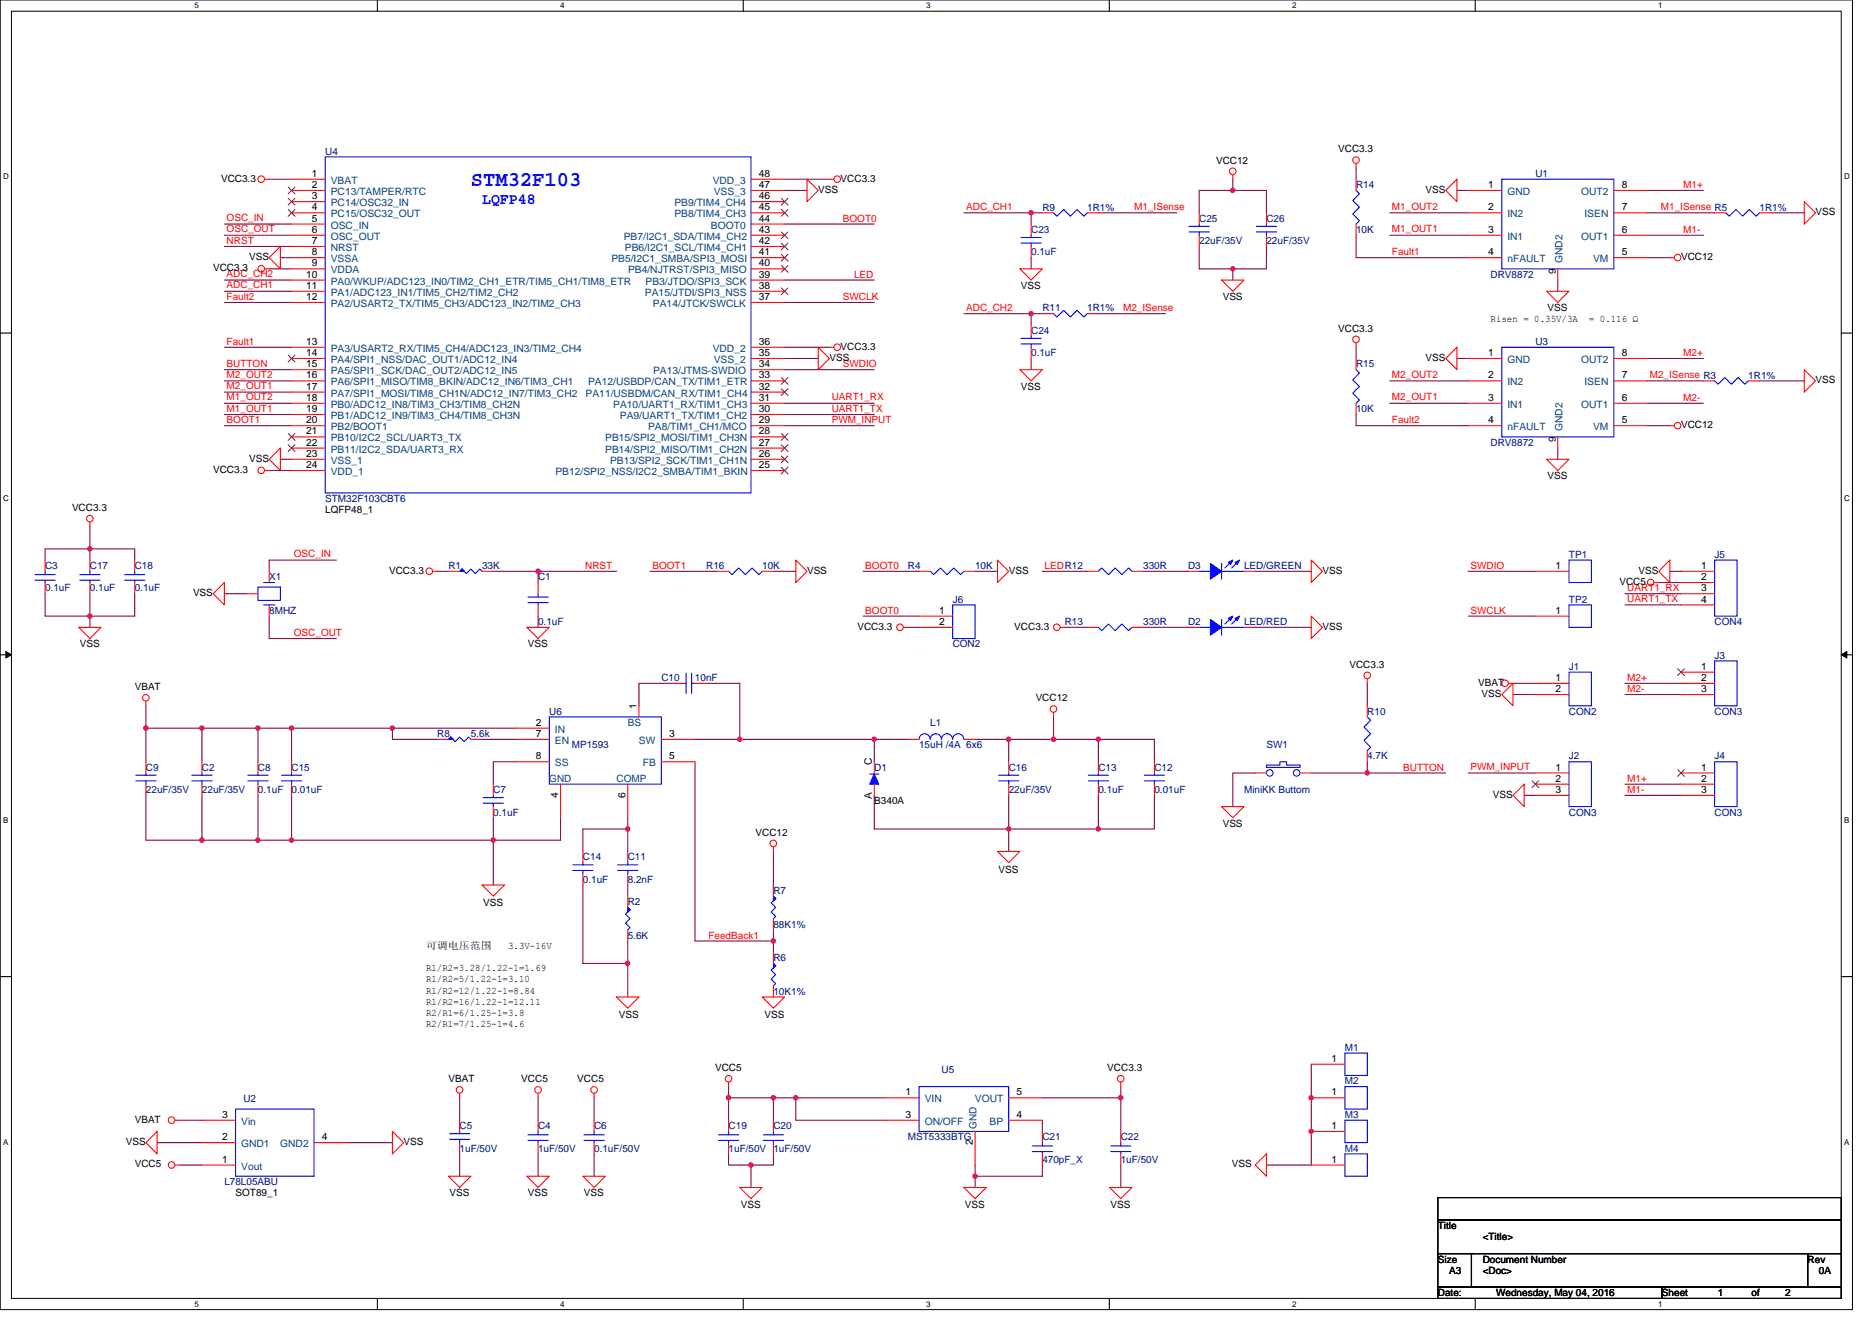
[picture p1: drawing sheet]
<svg xmlns="http://www.w3.org/2000/svg" width="297mm" height="210mm" viewBox="0 0 297 210" stroke-linecap="round" stroke-linejoin="round" font-family="sans-serif">
<path d="M0 0h293.9v207.9h-293.9zM1.8 1.8h290.4v204.3h-290.4z" fill="none" stroke="#000" stroke-width=".16"/>
<g fill="#fff">
<path d="M30.8 .2h.7v1.4h-.7z"/>
<path d="M30.8 206.3h.7v1.4h-.7z"/>
</g>
<path d="M59.9 0v1.8M59.9 206.1v1.8" fill="none" stroke="#000" stroke-width=".17"/>
<g fill="#fff">
<path d="M88.9 .2h.7v1.4h-.7z"/>
<path d="M88.9 206.3h.7v1.4h-.7z"/>
</g>
<path d="M117.9 0v1.8M117.9 206.1v1.8" fill="none" stroke="#000" stroke-width=".17"/>
<g fill="#fff">
<path d="M147 .2h.7v1.4h-.7z"/>
<path d="M147 206.3h.7v1.4h-.7z"/>
</g>
<path d="M176 0v1.8M176 206.1v1.8" fill="none" stroke="#000" stroke-width=".17"/>
<g fill="#fff">
<path d="M205 .2h.7v1.4h-.7z"/>
<path d="M205 206.3h.7v1.4h-.7z"/>
</g>
<path d="M234.1 0v1.8M234.1 206.1v1.8" fill="none" stroke="#000" stroke-width=".17"/>
<g fill="#fff">
<path d="M263.1 .2h.7v1.4h-.7z"/>
<path d="M263.1 206.3h.7v1.4h-.7z"/>
<path d="M.5 27.3h.9v1.4h-.9z"/>
<path d="M292.6 27.3h.9v1.4h-.9z"/>
<path d="M.5 78.4h.9v1.4h-.9z"/>
<path d="M292.6 78.4h.9v1.4h-.9z"/>
</g>
<path d="M0 52.9h1.8M292.2 52.9h1.7" fill="none" stroke="#000" stroke-width=".17"/>
<g fill="#fff">
<path d="M.5 129.5h.8v1.4h-.8z"/>
<path d="M292.6 129.5h.9v1.4h-.9z"/>
</g>
<path d="M0 103.9h1.8M292.2 103.9h1.7" fill="none" stroke="#000" stroke-width=".17"/>
<path d="M.9 103.4l.9 .5-.9 .5zM292.2 103.9l.8-.5v1z" fill="#000" stroke="#000" stroke-width=".16"/>
<g fill="#fff">
<path d="M.5 180.5h.8v1.4h-.8z"/>
<path d="M292.6 180.5h.9v1.4h-.9z"/>
</g>
<path d="M0 155h1.8M292.2 155h1.7M228.2 190.1h64v3.5h-64zM228.2 193.6h64v5.4h-64zM228.2 199h5.3v5.3h-5.3zM233.5 199h53.3v5.3h-53.3zM286.8 199h5.4v5.3h-5.4zM228.2 204.3h35.5v1.8h-35.5zM263.7 204.3h28.5v1.8h-28.5z" fill="none" stroke="#000" stroke-width=".17"/>
<g fill="none" stroke="#800040" stroke-width=".17">
<path d="M35.6 35.6h10.7M35.6 39.1h10.7M35.6 37.3h10.7M42.7 28.4h3.6M124.5 28.4h7.1M124.5 35.6h14.2M124.5 30.2h3.6M152.9 33.8h10.7M163.6 33.8v1.8M163.6 33.8h1.8M174.3 33.8h12.4M190.3 39.1v3.6h5.3"/>
<path d="M195.6 28.4v1.8M195.6 30.2h5.4v3.6M195.6 30.2h-5.3v3.6M201 39.1v3.6h-5.4M215.2 37.3v3.6h17.8M215.2 26.7v1.7M220.5 33.8h12.5M220.5 37.3h12.5M231.2 30.2h1.8M261.4 33.8h10.7M261.4 37.3h8.9M261.4 30.2h8.9"/>
<path d="M281 33.8h5.3M35.6 58.7h10.7M35.6 44.4h10.7M35.6 46.2h10.7M35.6 48h10.7M35.6 55.1h10.7M42.7 42.7h3.6M44.5 40.9h1.8M124.5 56.9h5.3M124.5 48h14.2M124.5 58.7h14.2M124.5 44.5h14.2"/>
<path d="M124.5 55.1h7.1M152.9 49.8h10.7M163.6 49.8v1.8M163.6 56.9v1.8M163.6 40.9v1.8M163.6 49.8h1.8M174.3 49.8h10.7M195.6 42.7v1.7M215.2 55.1v1.8M231.2 56.9h1.8M247.2 44.5v1.7M261.4 56.9h8.9"/>
<path d="M261.4 40.9h3.6M35.6 60.5h10.7M35.6 62.2h10.7M35.6 64h10.7M35.6 65.8h10.7M35.6 67.6h10.7M42.7 74.7h3.6M44.5 72.9h1.8M124.5 67.6h14.2M124.5 65.8h14.2M124.5 64h14.2M215.2 65.8v1.8h17.8"/>
<path d="M220.5 60.5h12.5M220.5 64h12.5M247.2 71.1v1.8M261.4 64h8.9M261.4 67.6h3.6M261.4 60.5h8.9M279.2 60.5h7.1M7.2 94.2v3.6h7.1M14.3 87.1h7.1v1.8M14.3 83.6v3.5M14.3 94.2v3.6M14.3 87.1h-7.1v1.8"/>
<path d="M14.3 97.8v1.8M14.3 87.1v1.8M21.4 94.2v3.6h-7.1M35.6 94.2h3.6M42.7 97.8v3.5h10.7M53.4 88.9h-10.7v1.8M69.4 90.7h1.8M78.3 90.7h7.1M85.4 90.7h12.4M85.4 90.7v1.8M85.4 97.8v1.8M103.2 90.7h10.6"/>
<path d="M122.7 90.7h3.6M136.9 97.8h8.9M136.9 90.7h8.9M144.1 99.6h1.7M154.7 90.7h3.6M165.4 90.7h7.1M168.9 99.6h3.6M181.4 90.7h7.1M181.4 99.6h7.1M199.2 90.7h8.9M199.2 99.6h8.9M233 90.7h10.6"/>
<path d="M233 97.8h10.6M257.8 94.2h8.9M257.8 96h8.9M263.2 92.5h3.5M265 90.7h1.7M23.2 115.6h8.8M23.2 115.6v5.3M23.2 112v3.6M32 115.6h8.9v5.3M32 115.6v5.3M40.9 115.6h5.4M46.3 115.6v5.3"/>
<path d="M46.3 115.6h16v1.7h7.1M62.3 115.6h19.5M76.5 117.3h5.3M106.7 108.5h-5.3v3.5M110.3 117.3h7.1M112.1 108.5h5.3v8.8M117.4 117.3h21.3M138.7 117.3v3.6M138.7 117.3h5.4M154.7 117.3h5.4M160.1 117.3v3.6M160.1 117.3h7.1"/>
<path d="M167.2 113.8v3.5M167.2 117.3h7.1M174.3 117.3v3.6M174.3 117.3h8.9v3.6M217 108.5v3.5M240.1 108.5h3.5M240.1 110.2h3.5M257.8 110.2h8.9M257.8 108.5h8.9M23.2 126.2v7.1h8.8M32 133.3h8.9M32 126.2v7.1"/>
<path d="M40.9 126.2v7.1h5.4M46.3 126.2v7.1M46.3 133.3h32M78.3 129.8v3.5M78.3 133.4v7.1M81.8 120.9h-3.5v3.6M88.9 129.8v3.5h-10.6M99.6 131.6h-7.1v3.5M99.6 129.8v1.8M99.6 131.6v3.5M110.3 120.9v28.5h12.4M122.7 135.1v5.4"/>
<path d="M138.7 126.2v5.4h21.4M160.1 131.6v3.5M160.1 126.2v5.4M160.1 131.6h14.2M174.3 126.2v5.4h8.9v-5.4M199.2 122.7h-3.6v5.3M208.1 122.7h8.9M217 122.7h12.4M217 120.9v1.8M233 122.7h10.6M241.8 126.2h1.8M257.8 126.2h8.9"/>
<path d="M257.8 124.5h8.9M92.5 140.5v12.4h7.1M99.6 140.5v1.7M99.6 152.9v5.3M99.6 149.4v3.5M122.7 147.6v1.8M122.7 149.4v1.7M28.5 177.8h3.5M72.9 174.2v3.6M85.4 174.2v3.6M94.3 174.2v3.6M115.6 174.2v3.6"/>
<path d="M115.6 172.5v1.7M115.6 174.2h7.1M122.7 174.2h3.6M122.7 174.2v3.6M126.3 174.2v3.6h14.2M126.3 174.2h14.2M165.4 174.2h12.4M165.4 177.8v1.8M177.8 172.5v1.7M177.8 174.2v5.4M208.1 168.9v16h-7.1M24.9 181.4h7.1"/>
<path d="M28.5 184.9h3.5M55.2 181.4h7.1M72.9 183.1v3.6M85.4 183.1v3.6M94.3 183.1v3.6M115.6 183.1v1.8h3.6v3.6M122.7 183.1v1.8h-3.5M154.7 184.9v1.8M154.7 186.7v1.8M165.4 184.9v1.8h-10.7M177.8 184.9v3.6"/>
</g>
<g fill="#f0f" stroke="#f0f" stroke-width=".17">
<circle cx="99.6" cy="152.9" r=".35"/>
<circle cx="167.2" cy="117.3" r=".35"/>
<circle cx="160" cy="117.3" r=".35"/>
<circle cx="99.6" cy="131.6" r=".35"/>
<circle cx="122.7" cy="149.3" r=".35"/>
<circle cx="40.9" cy="115.6" r=".35"/>
<circle cx="32" cy="115.6" r=".35"/>
<circle cx="46.3" cy="115.6" r=".35"/>
<circle cx="40.9" cy="133.3" r=".35"/>
<circle cx="32" cy="133.3" r=".35"/>
<circle cx="23.1" cy="115.6" r=".35"/>
<circle cx="138.7" cy="117.3" r=".35"/>
<circle cx="160" cy="131.6" r=".35"/>
<circle cx="174.3" cy="117.3" r=".35"/>
<circle cx="174.3" cy="131.6" r=".35"/>
<circle cx="117.4" cy="117.3" r=".35"/>
<circle cx="62.3" cy="115.6" r=".35"/>
<circle cx="78.3" cy="133.3" r=".35"/>
<circle cx="46.3" cy="133.3" r=".35"/>
<circle cx="85.4" cy="90.7" r=".35"/>
<circle cx="14.3" cy="87.1" r=".35"/>
<circle cx="14.3" cy="97.8" r=".35"/>
<circle cx="115.6" cy="174.2" r=".35"/>
<circle cx="122.7" cy="174.2" r=".35"/>
<circle cx="177.8" cy="174.2" r=".35"/>
<circle cx="126.3" cy="174.2" r=".35"/>
<circle cx="119.2" cy="184.9" r=".35"/>
<circle cx="154.7" cy="186.7" r=".35"/>
<circle cx="208.1" cy="179.6" r=".35"/>
<circle cx="208.1" cy="174.2" r=".35"/>
<circle cx="216.9" cy="122.7" r=".35"/>
<circle cx="195.6" cy="30.2" r=".35"/>
<circle cx="195.6" cy="42.7" r=".35"/>
<circle cx="163.6" cy="49.8" r=".35"/>
<circle cx="163.6" cy="33.8" r=".35"/>
</g>
<g fill="none" stroke="#f00" stroke-width=".17">
<path d="M42 28.4h.7M44.5 39.1v3.6l-1.8-1.8zM46.3 28.4h5.3M46.3 30.2h5.3M46.3 32h5.3M46.3 33.8h5.3M46.3 35.6h5.3M46.3 37.3h5.3M46.3 39.1h5.3M119.2 28.4h5.3M119.2 30.2h5.3M119.2 32h5.3"/>
<path d="M119.2 33.8h5.3M119.2 35.6h5.3M119.2 37.3h5.3M119.2 39.1h5.3M128.1 28.4l1.7 1.8-1.7 1.8zM131.6 28.4h.7M163.6 35.6v1.7M163.6 39.1v1.8M165.4 33.8h1.8M172.5 33.8h1.8M190.3 33.8v1.8M190.3 37.3v1.8"/>
<path d="M195.6 27.7v.7M201 33.8v1.8M201 37.3v1.8M215.2 26v.7M215.2 28.4v1.8M215.2 35.6v1.7M231.2 28.4v3.6l-1.8-1.8zM233 37.3h5.3M233 30.2h5.3M233 33.8h5.3M256.1 37.3h5.3M256.1 33.8h5.3"/>
<path d="M256.1 30.2h5.3M272.1 33.8h1.8M279.2 33.8h1.8M286.3 32l1.8 1.8-1.8 1.8zM42 42.7h.7M46.3 40.9h5.3M46.3 42.7h5.3M46.3 44.4h5.3M46.3 46.2h5.3M46.3 48h5.3M46.3 55.1h5.3M46.3 56.9h5.3"/>
<path d="M46.3 58.7h5.3M119.2 58.7h5.3M119.2 56.9h5.3M119.2 40.9h5.3M119.2 42.7h5.3M119.2 44.4h5.3M119.2 46.2h5.3M119.2 55.1h5.3M119.2 48h5.3M129.8 55.1l1.8 1.8-1.8 1.8zM131.6 55.1h.7M161.8 58.7h3.6l-1.8 1.8z"/>
<path d="M161.8 42.7h3.6l-1.8 1.7zM163.6 51.6v1.7M163.6 55.1v1.8M165.4 49.8h1.8M172.5 49.8h1.8M193.8 44.4h3.6l-1.8 1.8zM215.2 54.4v.7M215.2 56.9v1.8M231.2 55.1v3.6l-1.8-1.8zM233 56.9h5.3M233 40.9h5.3M245.4 46.2h3.6l-1.8 1.8z"/>
<path d="M247.2 42.7v1.7M256.1 56.9h5.3M256.1 40.9h5.3M265 40.9h.7M286.3 58.7l1.8 1.8-1.8 1.7zM42 74.7h.7M44.5 71.1v3.6l-1.8-1.8zM46.3 74.7h5.3M46.3 72.9h5.3M46.3 71.1h5.3M46.3 69.3h5.3M46.3 67.6h5.3"/>
<path d="M46.3 65.8h5.3M46.3 64h5.3M46.3 62.2h5.3M46.3 60.5h5.3M119.2 69.3h5.3M119.2 71.1h5.3M119.2 72.9h5.3M119.2 74.7h5.3M119.2 67.6h5.3M119.2 65.8h5.3M119.2 64h5.3M119.2 62.2h5.3"/>
<path d="M119.2 60.5h5.3M215.2 64v1.8M233 64h5.3M233 60.5h5.3M233 67.6h5.3M245.4 72.9h3.6l-1.8 1.8zM247.2 69.3v1.8M256.1 67.6h5.3M256.1 64h5.3M256.1 60.5h5.3M265 67.6h.7M270.3 60.5h1.8"/>
<path d="M277.4 60.5h1.8M7.2 92.5v1.7M7.2 88.9v1.8M12.5 99.6h3.5l-1.7 1.7zM14.3 82.8v.8M14.3 92.5v1.7M14.3 88.9v1.8M21.4 92.5v1.7M21.4 88.9v1.8M35.6 92.5v3.5l-1.8-1.8zM39.2 94.2h1.7M42.7 90.7v1.8"/>
<path d="M42.7 96v1.8M68.7 90.7h.7M71.2 90.7h1.7M76.5 90.7h1.8M83.6 99.6h3.6l-1.8 1.7zM85.4 96v1.8M85.4 92.5v1.7M113.8 90.7h1.8M120.9 90.7h1.8M126.3 88.9l1.8 1.8-1.8 1.8zM143.3 99.6h.8M145.8 97.8h5.4"/>
<path d="M145.8 99.6h5.4M145.8 90.7h1.8M152.9 90.7h1.8M158.3 88.9l1.8 1.8-1.8 1.8zM168.2 99.6h.7M172.5 90.7h1.8M172.5 99.6h1.8M179.6 90.7h1.8M179.6 99.6h1.8M188.5 99.6h1.8M188.5 90.7h1.8M197.4 99.6h1.8"/>
<path d="M197.4 90.7h1.8M208.1 88.9l1.7 1.8-1.7 1.8zM208.1 97.8l1.7 1.8-1.7 1.7zM243.6 97.8h5.4M243.6 90.7h5.4M262.5 92.5h.7M265 88.9v3.6l-1.8-1.8zM266.7 90.7h5.4M266.7 92.5h5.4M266.7 94.2h5.4M266.7 96h5.4M23.2 111.3v.7"/>
<path d="M69.4 117.3h1.8M74.7 117.3h1.8M81.8 115.6h5.4M81.8 117.3h5.4M101.4 112v1.8M104.9 117.3h5.4M106.7 108.5h1.8M110.3 108.5h1.8M144.1 117.3h1.7M152.9 117.3h1.8M167.2 113.1v.7M217 107.7v.8"/>
<path d="M217 112v1.8M217 119.1v1.8M239.3 108.5h.8M240.1 108.5v3.5l-1.8-1.8zM243.6 108.5h5.4M243.6 110.2h5.4M266.7 106.7h5.4M266.7 108.5h5.4M266.7 110.2h5.4M23.2 120.9v1.8M23.2 124.5v1.7M32 120.9v1.8"/>
<path d="M32 124.5v1.7M40.9 120.9v1.8M40.9 124.5v1.7M46.3 120.9v1.8M46.3 124.5v1.7M78.3 124.5v1.7M78.3 128v1.8M81.8 120.9h5.4M88.9 124.5v5.3M92.5 135.1v1.8M92.5 138.7v1.8M99.6 124.5v5.3"/>
<path d="M99.6 135.1v1.8M99.6 138.7v1.8M104.9 120.9h5.4M122.7 134.4v.7M138.7 124.5v1.7M138.7 120.9v1.8M158.3 135.1h3.5l-1.7 1.8zM160.1 120.9v1.8M160.1 124.5v1.7M174.3 120.9v1.8M174.3 124.5v1.7M183.2 120.9v1.8"/>
<path d="M183.2 124.5v1.7M193.8 128h3.6l-1.8 1.8zM199.2 122.7h1.8M206.3 122.7h1.8M241.8 124.5v3.5l-1.7-1.8zM243.6 122.7h5.4M243.6 124.5h5.4M243.6 126.2h5.4M266.7 122.7h5.4M266.7 124.5h5.4M266.7 126.2h5.4M76.5 140.5h3.5l-1.7 1.7z"/>
<path d="M97.8 158.2h3.6l-1.8 1.8zM99.6 142.2v1.8M99.6 147.6v1.8M120.9 158.2h3.6l-1.8 1.8zM122.7 151.1v1.8M122.7 156.5v1.7M122.7 140.5v1.7M122.7 145.8v1.8M24.9 179.6v3.5l-1.7-1.7zM27.8 177.8h.7M32 177.8h5.4M62.3 179.6l1.7 1.8-1.7 1.7z"/>
<path d="M72.9 173.5v.7M72.9 177.8v1.8M85.4 173.5v.7M85.4 177.8v1.8M94.3 173.5v.7M94.3 177.8v1.8M115.6 171.7v.8M115.6 177.8v1.8M122.7 177.8v1.8M140.5 174.2h5.3M140.5 177.8h5.3M154.7 179.6v5.3"/>
<path d="M160.1 174.2h5.3M160.1 177.8h5.3M165.4 179.6v1.8M177.8 171.7v.8M177.8 179.6v1.8M208.1 174.2h5.3M208.1 168.9h5.3M208.1 179.6h5.3M27.8 184.9h.7M32 181.4h5.4M32 184.9h5.4M49.8 181.4h5.4"/>
<path d="M71.2 186.7h3.5l-1.8 1.8zM72.9 181.4v1.7M83.6 186.7h3.6l-1.8 1.8zM85.4 181.4v1.7M92.5 186.7h3.6l-1.8 1.8zM94.3 181.4v1.7M115.6 181.4v1.7M117.4 188.5h3.5l-1.7 1.7zM122.7 181.4v1.7M152.9 188.5h3.6l-1.8 1.7zM165.4 183.1v1.8M176.1 188.5h3.5l-1.8 1.7z"/>
<path d="M177.8 183.1v1.8M201 183.1v3.6l-1.8-1.8zM208.1 184.9h5.3"/>
<circle cx="41.4" cy="28.4" r=".52"/>
<circle cx="132.8" cy="28.4" r=".52"/>
<circle cx="195.6" cy="27.2" r=".52"/>
<circle cx="215.2" cy="25.4" r=".52"/>
<circle cx="41.4" cy="42.7" r=".52"/>
<circle cx="132.8" cy="55.1" r=".52"/>
<circle cx="215.2" cy="53.9" r=".52"/>
<circle cx="266.2" cy="40.9" r=".52"/>
<circle cx="41.4" cy="74.7" r=".52"/>
<circle cx="266.2" cy="67.6" r=".52"/>
<circle cx="14.2" cy="82.3" r=".52"/>
<circle cx="68.1" cy="90.7" r=".52"/>
<circle cx="142.8" cy="99.6" r=".52"/>
<circle cx="167.7" cy="99.6" r=".52"/>
<circle cx="261.9" cy="92.4" r=".52"/>
<circle cx="23.1" cy="110.8" r=".52"/>
<circle cx="167.2" cy="112.5" r=".52"/>
<circle cx="216.9" cy="107.2" r=".52"/>
<circle cx="238.8" cy="108.4" r=".52"/>
<circle cx="122.7" cy="133.9" r=".52"/>
<circle cx="27.2" cy="177.8" r=".52"/>
<circle cx="72.9" cy="173" r=".52"/>
<circle cx="85.4" cy="173" r=".52"/>
<circle cx="94.3" cy="173" r=".52"/>
<circle cx="115.6" cy="171.2" r=".52"/>
<circle cx="177.8" cy="171.2" r=".52"/>
<circle cx="27.2" cy="184.9" r=".52"/>
</g>
<g fill="none" stroke="#00f" stroke-width=".17">
<path d="M51.6 24.9h67.6v53.3h-67.6zM162 38.6h3.2M162 37.7h3.2M163.6 37.3v.4M163.6 38.6v.5M167.2 33.8l.5 .5 1.1-1 1 1 1.1-1 1.1 1 .5-.5M188.7 36.8h3.2M188.7 35.9h3.2M190.3 35.6v.3M190.3 36.8v.5M199.3 36.8h3.3M199.3 35.9h3.3"/>
<path d="M201 35.6v.3M201 36.8v.5M215.2 30.2l.5 .6-1.1 1 1.1 1.1-1.1 1.1 1.1 1-.5 .6M238.3 28.4h17.8v14.3h-17.8zM273.9 33.8l.5 .5 1.1-1 1 1 1.1-1 1.1 1 .5-.5M162 54.6h3.2M162 53.7h3.2M163.6 53.3v.4M163.6 54.6v.5M167.2 49.8l.5 .5 1.1-1 1 1 1.1-1 1.1 1 .5-.5M215.2 58.7l.5 .5-1.1 1.1 1.1 1-1.1 1.1 1.1 1.1-.5 .5M238.3 55.1h17.8v14.2h-17.8z"/>
<path d="M272.1 60.5l.5 .5 1.1-1.1 1 1.1 1.1-1.1 1.1 1.1 .5-.5M5.5 91.2h3.3M5.5 92.1h3.3M7.2 92.1v.4M7.2 90.7v.5M12.7 91.2h3.2M12.7 92.1h3.2M14.3 92.1v.4M14.3 90.7v.5M19.8 91.2h3.2M19.8 92.1h3.2M21.4 92.1v.4"/>
<path d="M21.4 90.7v.5M40.9 93.2h3.6v2.1h-3.6zM41.8 92.5h1.8M41.8 96h1.8M72.9 90.7l.4-.4 .7 .7 .7-.7 .7 .7 .7-.7 .4 .4M83.8 94.8h3.2M83.8 95.7h3.2M85.4 95.7v.3M85.4 94.2v.6M115.6 90.7l.5 .5 1.1-1.1 1.1 1.1 1-1.1 1.1 1.1 .5-.5M147.6 90.7l.5 .5 1.1-1.1 1.1 1.1 1-1.1 1.1 1.1 .5-.5M151.2 96h3.5v5.3h-3.5z"/>
<path d="M174.3 99.6l.5 .5 1.1-1.1 1.1 1.1 1-1.1 1.1 1.1 .5-.5M174.3 90.7l.5-.6 1.1 1.1 1.1-1.1 1 1.1 1.1-1.1 .5 .6M190.3 99.6h1.8M190.3 90.7h1.8M193.8 98.3v2.5M193.8 99.6h3.6M193.8 89.4v2.5M193.8 90.7h3.6M195.4 98l-1 1M195.4 89.1l-1 1M196.5 98l-1.1 1M196.5 89.1l-1.1 1"/>
<path d="M249 96h3.5v3.6h-3.5zM249 88.9h3.5v3.6h-3.5zM272.1 88.9h3.5v8.9h-3.5zM71.2 117.3l.3-.3 .7 .7 .7-.7 .8 .7 .7-.7 .3 .3M87.2 113.8h17.7v10.7h-17.7zM108.5 108.5h.4M108.9 106.8v3.3M109.7 106.8v3.3M109.7 108.5h.6M149.4 117.3a.89 .89 0 0 0-.9-.8 .89 .89 0 0 0-.9 .8 .88 .88 0 0 0-.9-.8 .88 .88 0 0 0-.9 .8M151.1 117.3a.88 .88 0 0 0-.8-.8 .88 .88 0 0 0-.9 .8M152.9 117.3a.88 .88 0 0 0-.9-.8 .88 .88 0 0 0-.8 .8"/>
<path d="M217 113.8l.5 .5-1.1 1.1 1.1 1.1-1.1 1 1.1 1.1-.5 .5M249 106.7h3.5v5.3h-3.5zM272.1 104.9h3.5v7.1h-3.5zM21.5 123.9h3.3M21.5 123h3.3M23.2 122.7v.3M23.2 123.9v.6M30.4 123.9h3.3M30.4 123h3.3M32 122.7v.3M32 123.9v.6M39.3 123.9h3.2"/>
<path d="M39.3 123h3.2M40.9 122.7v.3M40.9 123.9v.6M44.7 123.9h3.2M44.7 123h3.2M46.3 122.7v.3M46.3 123.9v.6M76.7 127.5h3.2M76.7 126.6h3.2M78.3 126.2v.4M78.3 127.5v.5M90.9 138.2h3.2"/>
<path d="M90.9 137.3h3.2M92.5 136.9v.4M92.5 138.2v.5M98 138.2h3.2M98 137.3h3.2M99.6 136.9v.4M99.6 138.2v.5M138 122.9h1.4M138.7 122.7v.2M158.5 123.9h3.2M158.5 123h3.2M160.1 122.7v.3"/>
<path d="M160.1 123.9v.6M172.7 123.9h3.2M172.7 123h3.2M174.3 122.7v.3M174.3 123.9v.6M181.6 123.9h3.2M181.6 123h3.2M183.2 122.7v.3M183.2 123.9v.6M201 121.4h2.1v-.5h1v.5h2.2v.4h-5.3zM249 120.9h3.5v7.1h-3.5zM272.1 120.9h3.5v7.1h-3.5z"/>
<path d="M99.6 144l.4 .4-.8 .7 .8 .7-.8 .7 .8 .7-.4 .4M122.7 152.9l.4 .4-.7 .7 .7 .7-.7 .7 .7 .7-.4 .4M122.7 142.2l.4 .4-.7 .7 .7 .7-.7 .7 .7 .7-.4 .4M37.4 176h12.4v10.7h-12.4zM71.3 179.9h3.2M72.9 179.6v.3M85.4 179.6v.5M94.3 179.6v.5M115.6 179.6v.5M122.7 179.6v.5M145.8 172.5h14.3v7.1h-14.3zM213.4 172.5h3.6v3.5h-3.6z"/>
<path d="M213.4 167.1h3.6v3.6h-3.6zM213.4 177.8h3.6v3.6h-3.6zM71.3 180.8h3.2M72.9 180.8v.6M83.8 180.1h3.2M83.8 181h3.2M85.4 181v.4M92.7 180.1h3.2M92.7 181h3.2M94.3 181v.4M114 180.1h3.2M114 181h3.2"/>
<path d="M115.6 181v.4M121.1 180.1h3.2M121.1 181h3.2M122.7 181v.4M163.8 181.9h3.2M163.8 182.8h3.2M165.4 182.8v.3M165.4 181.4v.5M176.2 181.9h3.2M176.2 182.8h3.2M177.8 182.8v.3M177.8 181.4v.5"/>
<path d="M213.4 183.1h3.6v3.6h-3.6z"/>
<circle cx="201.5" cy="122.7" r=".52"/>
<circle cx="205.7" cy="122.7" r=".52"/>
</g>
<g fill="#00f" stroke="#00f" stroke-width=".17">
<path d="M73.3 90.3l.4 .4h-.8l.4-.4 .4 .4z" fill-rule="evenodd"/>
<path d="M99.6 144l.4 .4-.4 .3 .4-.3-.4 .3z" fill-rule="evenodd"/>
<path d="M192.1 98.3l1.7 1.3-1.7 1.2z" fill-rule="evenodd"/>
<path d="M196 98.1l.7-.3-.4 .7z" fill-rule="evenodd"/>
<path d="M194.9 98.1l.7-.3-.3 .7z" fill-rule="evenodd"/>
<path d="M122.7 152.9l.4 .4-.4 .3 .4-.3-.4 .3z" fill-rule="evenodd"/>
<path d="M138.7 122.9l.7 1.6h-1.4z" fill-rule="evenodd"/>
<path d="M71.5 117l.4 .3h-.7l.3-.3 .4 .3z" fill-rule="evenodd"/>
<path d="M122.7 142.2l.4 .4-.4 .4 .4-.4-.4 .4z" fill-rule="evenodd"/>
<path d="M192.1 89.4l1.7 1.3-1.7 1.2z" fill-rule="evenodd"/>
<path d="M196 89.3l.7-.4-.4 .7z" fill-rule="evenodd"/>
<path d="M194.9 89.3l.7-.4-.3 .7z" fill-rule="evenodd"/>
</g>
<g fill="none" stroke="#804000" stroke-width=".16">
<path d="M45.7 29.7l1.1 1.1M45.7 31.5l1.1 1.1M45.7 33.3l1.1 1M46.8 29.7l-1.1 1.1M46.8 31.5l-1.1 1.1M46.8 33.3l-1.1 1M124 31.5l1 1.1M124 33.3l1 1M124 36.8l1 1.1M124 38.6l1 1.1M125 31.5l-1.1 1.1M125 33.3l-1.1 1"/>
<path d="M125 36.8l-1.1 1.1M125 38.6l-1.1 1.1M45.7 56.4l1.1 1M46.8 56.4l-1.1 1M124 40.4l1 1M124 42.1l1 1.1M124 45.7l1 1.1M124 59.9l1 1.1M125 40.4l-1.1 1M125 42.1l-1.1 1.1M125 45.7l-1.1 1.1M125 59.9l-1.1 1.1"/>
<path d="M45.7 70.6l1.1 1.1M45.7 68.8l1.1 1.1M46.8 70.6l-1.1 1.1M46.8 68.8l-1.1 1.1M124 68.8l1 1.1M124 70.6l1 1.1M124 72.4l1 1M124 74.1l1 1.1M124 61.7l1 1.1M125 68.8l-1.1 1.1M125 70.6l-1.1 1.1M125 72.4l-1.1 1"/>
<path d="M125 74.1l-1.1 1.1M125 61.7l-1.1 1.1M266.2 106.2l1.1 1M267.3 106.2l-1.1 1M243.1 123.9l1.1 1.1M244.2 123.9l-1.1 1.1M266.2 122.2l1.1 1M267.3 122.2l-1.1 1"/>
</g>
<text font-size="3.4" fill="#00f" x="74.7" y="29.5">STM32F103</text>
<text font-size="2.5" fill="#00f" x="76.5" y="32.3">LQFP48</text>
<g font-size="1.6">
<text x="35.1" y="28.8">VCC3.3</text>
<text x="49.5" y="28.1">1</text>
<text x="49.5" y="29.8">2</text>
<text x="120.4" y="29.8">47</text>
<text x="120.4" y="28.1">48</text>
<text x="133.4" y="28.8">VCC3.3</text>
<text x="193" y="26">VCC12</text>
<text x="212.3" y="24.2">VCC3.3</text>
<text x="236.2" y="29.8">1</text>
<text x="257.3" y="29.8">8</text>
<text x="49.5" y="31.6">3</text>
<text x="49.5" y="33.4">4</text>
<text x="49.5" y="35.2">5</text>
<text x="120.4" y="35.2">44</text>
<text x="120.4" y="31.6">46</text>
<text x="120.4" y="33.4">45</text>
<text x="129.8" y="30.6">VSS</text>
<text x="226.2" y="30.6">VSS</text>
<text x="236.2" y="33.4">2</text>
<text x="257.3" y="33.4">7</text>
<text x="288.1" y="34.1">VSS</text>
<text x="39.5" y="41.3">VSS</text>
<text x="49.5" y="37">6</text>
<text x="49.5" y="38.7">7</text>
<text x="49.5" y="40.5">8</text>
<text x="120.4" y="40.5">41</text>
<text x="120.4" y="37">43</text>
<text x="120.4" y="38.7">42</text>
<text x="236.2" y="37">3</text>
<text x="236.2" y="40.5">4</text>
<text x="257.3" y="40.5">5</text>
<text x="257.3" y="37">6</text>
<text x="266.7" y="41.3">VCC12</text>
<text x="33.8" y="43">VCC3.3</text>
<text x="48.6" y="44.1">10</text>
<text x="48.6" y="45.8">11</text>
<text x="48.6" y="47.6">12</text>
<text x="49.5" y="42.3">9</text>
<text x="120.4" y="42.3">40</text>
<text x="120.4" y="47.6">37</text>
<text x="120.4" y="45.8">38</text>
<text x="120.4" y="44.1">39</text>
<text x="162" y="45.9">VSS</text>
<text x="194" y="47.6">VSS</text>
<text x="246.9" y="43.6" transform="rotate(-90 246.9 43.6)">9</text>
<text x="212.3" y="52.6">VCC3.3</text>
<text x="236.5" y="51">Risen = 0.35V/3A</text>
<text x="245.6" y="49.4">VSS</text>
<text x="252.1" y="51">= 0.116 Ω</text>
<text x="48.6" y="54.7">13</text>
<text x="48.6" y="56.5">14</text>
<text x="48.6" y="58.3">15</text>
<text x="120.4" y="58.3">34</text>
<text x="120.4" y="56.5">35</text>
<text x="120.4" y="54.7">36</text>
<text x="131.6" y="57.3">VSS</text>
<text x="133.4" y="55.5">VCC3.3</text>
<text x="226.2" y="57.3">VSS</text>
<text x="236.2" y="56.5">1</text>
<text x="257.3" y="56.5">8</text>
<text x="48.6" y="65.4">19</text>
<text x="48.6" y="63.6">18</text>
<text x="48.6" y="61.8">17</text>
<text x="48.6" y="60.1">16</text>
<text x="120.4" y="65.4">30</text>
<text x="120.4" y="60.1">33</text>
<text x="120.4" y="63.6">31</text>
<text x="120.4" y="61.8">32</text>
<text x="162" y="61.9">VSS</text>
<text x="236.2" y="63.6">3</text>
<text x="236.2" y="60.1">2</text>
<text x="257.3" y="60.1">7</text>
<text x="257.3" y="63.6">6</text>
<text x="288.1" y="60.8">VSS</text>
<text x="48.6" y="70.7">22</text>
<text x="48.6" y="69">21</text>
<text x="48.6" y="67.2">20</text>
<text x="120.4" y="67.2">29</text>
<text x="120.4" y="69">28</text>
<text x="120.4" y="70.7">27</text>
<text x="236.2" y="67.2">4</text>
<text x="246.9" y="70.2" transform="rotate(-90 246.9 70.2)">9</text>
<text x="257.3" y="67.2">5</text>
<text x="266.7" y="67.9">VCC12</text>
<text x="33.8" y="75">VCC3.3</text>
<text x="39.5" y="73.3">VSS</text>
<text x="48.6" y="74.3">24</text>
<text x="48.6" y="72.5">23</text>
<text x="120.4" y="72.5">26</text>
<text x="120.4" y="74.3">25</text>
<text x="245.6" y="76.1">VSS</text>
<text x="11.4" y="81.1">VCC3.3</text>
<text x="51.6" y="81.4">LQFP48_1</text>
<text x="30.6" y="94.6">VSS</text>
<text x="61.7" y="91">VCC3.3</text>
<text x="128.1" y="91">VSS</text>
<text x="160.1" y="91">VSS</text>
<text x="209.8" y="91">VSS</text>
<text x="246.8" y="90.3">1</text>
<text x="257" y="92.8">VCC5</text>
<text x="260" y="91">VSS</text>
<text x="269.9" y="90.3">1</text>
<text x="269.9" y="92.1">2</text>
<text x="269.9" y="93.9">3</text>
<text x="269.9" y="95.6">4</text>
<text x="136.1" y="99.9">VCC3.3</text>
<text x="149" y="97.4">1</text>
<text x="149" y="99.2">2</text>
<text x="160.9" y="99.9">VCC3.3</text>
<text x="209.8" y="99.9">VSS</text>
<text x="246.8" y="97.4">1</text>
<text x="12.7" y="102.8">VSS</text>
<text x="83.8" y="102.8">VSS</text>
<text x="214.1" y="106">VCC3.3</text>
<text x="269.9" y="106.3">1</text>
<text x="21.4" y="109.5">VBAT</text>
<text x="101" y="112.5" transform="rotate(-90 101 112.5)">1</text>
<text x="164.3" y="111.3">VCC12</text>
<text x="234.6" y="108.8">VBAT</text>
<text x="235.1" y="110.6">VSS</text>
<text x="246.8" y="108.1">1</text>
<text x="246.8" y="109.9">2</text>
<text x="269.9" y="108.1">2</text>
<text x="269.9" y="109.9">3</text>
<text x="85" y="115.2">2</text>
<text x="85" y="117">7</text>
<text x="106.2" y="117">3</text>
<text x="85" y="120.5">8</text>
<text x="106.2" y="120.5">5</text>
<text x="138.3" y="121.4" transform="rotate(-90 138.3 121.4)">C</text>
<text x="246.8" y="122.3">1</text>
<text x="246.8" y="124.1">2</text>
<text x="246.8" y="125.9">3</text>
<text x="269.9" y="122.3">1</text>
<text x="269.9" y="124.1">2</text>
<text x="269.9" y="125.9">3</text>
<text x="88.6" y="126.6" transform="rotate(-90 88.6 126.6)">4</text>
<text x="99.2" y="126.6" transform="rotate(-90 99.2 126.6)">6</text>
<text x="138.3" y="126.8" transform="rotate(-90 138.3 126.8)">A</text>
<text x="138.7" y="127.7">B340A</text>
<text x="194" y="131.2">VSS</text>
<text x="236.9" y="126.6">VSS</text>
<text x="119.9" y="132.6">VCC12</text>
<text x="76.7" y="143.8">VSS</text>
<text x="158.5" y="138.5">VSS</text>
<text x="67.6" y="150.6">可调电压范围</text>
<text x="67.6" y="155.9">R1/R2=5/1.22-1=3.10</text>
<text x="67.6" y="154.2">R1/R2=3.28/1.22-1=1.69</text>
<text x="80.6" y="150.6">3.3V-16V</text>
<text x="67.6" y="157.7">R1/R2=12/1.22-1=8.84</text>
<text x="67.6" y="159.5">R1/R2=16/1.22-1=12.11</text>
<text x="67.6" y="161.3">R2/R1=6/1.25-1=3.8</text>
<text x="98.2" y="161.6">VSS</text>
<text x="121.3" y="161.6">VSS</text>
<text x="67.6" y="163">R2/R1=7/1.25-1=4.6</text>
<text x="71.2" y="171.7">VBAT</text>
<text x="82.7" y="171.7">VCC5</text>
<text x="91.6" y="171.7">VCC5</text>
<text x="113.5" y="170">VCC5</text>
<text x="143.7" y="173.9">1</text>
<text x="161.3" y="173.9">5</text>
<text x="175.7" y="170">VCC3.3</text>
<text x="211.3" y="173.9">1</text>
<text x="211.3" y="168.5">1</text>
<text x="21.4" y="178.2">VBAT</text>
<text x="35.2" y="177.4">3</text>
<text x="143.7" y="177.4">3</text>
<text x="161.3" y="177.4">4</text>
<text x="211.3" y="179.2">1</text>
<text x="20" y="181.7">VSS</text>
<text x="21.4" y="185.3">VCC5</text>
<text x="35.2" y="181">2</text>
<text x="35.2" y="184.5">1</text>
<text x="51.1" y="181">4</text>
<text x="64" y="181.7">VSS</text>
<text x="154.3" y="181.7" transform="rotate(-90 154.3 181.7)">2</text>
<text x="195.4" y="185.3">VSS</text>
<text x="211.3" y="184.5">1</text>
<text x="37.4" y="189.9">SOT89_1</text>
<text x="71.3" y="189.9">VSS</text>
<text x="83.8" y="189.9">VSS</text>
<text x="92.7" y="189.9">VSS</text>
<text x="117.6" y="191.7">VSS</text>
<text x="153.1" y="191.7">VSS</text>
<text x="176.2" y="191.7">VSS</text>
<text x="228.2" y="195.1">Title</text>
<text x="235.3" y="196.8">&lt;Title&gt;</text>
<text x="228.2" y="200.4">Size</text>
<text x="229.9" y="202.2">A3</text>
<text x="235.3" y="200.4">Document Number</text>
<text x="235.3" y="202.2">&lt;Doc&gt;</text>
<text x="286.8" y="200.4">Rev</text>
<text x="288.6" y="202.2">0A</text>
<text x="228.2" y="205.7">Date:</text>
<text x="237.4" y="205.7">Wednesday, May 04, 2016</text>
<text x="263.7" y="205.7">Sheet</text>
<text x="272.6" y="205.7">1</text>
<text x="277.9" y="205.7">of</text>
<text x="283.3" y="205.7">2</text>
</g>
<g font-size="1.6" fill="#000080">
<text x="51.6" y="24.5">U4</text>
<text x="215.2" y="29.9">R14</text>
<text x="243.6" y="28.1">U1</text>
<text x="165.4" y="33.4">R9</text>
<text x="172.5" y="33.4">1R1%</text>
<text x="190.3" y="35.2">C25</text>
<text x="201" y="35.2">C26</text>
<text x="279.2" y="33.4">1R1%</text>
<text x="163.6" y="37">C23</text>
<text x="163.6" y="40.5">0.1uF</text>
<text x="190.3" y="38.8">22uF/35V</text>
<text x="201" y="38.8">22uF/35V</text>
<text x="215.2" y="37">10K</text>
<text x="236.5" y="44.1">DRV8872</text>
<text x="163.6" y="53">C24</text>
<text x="165.4" y="49.4">R11</text>
<text x="172.5" y="49.4">1R1%</text>
<text x="163.6" y="56.5">0.1uF</text>
<text x="215.2" y="58.3">R15</text>
<text x="243.6" y="54.8">U3</text>
<text x="215.2" y="65.4">10K</text>
<text x="277.4" y="60.1">1R1%</text>
<text x="236.5" y="70.8">DRV8872</text>
<text x="51.6" y="79.7">STM32F103CBT6</text>
<text x="249" y="88.5">TP1</text>
<text x="272.1" y="88.5">J5</text>
<text x="7.2" y="90.3">C3</text>
<text x="7.2" y="93.9">0.1uF</text>
<text x="14.3" y="90.3">C17</text>
<text x="14.3" y="93.9">0.1uF</text>
<text x="21.4" y="90.3">C18</text>
<text x="21.4" y="93.9">0.1uF</text>
<text x="42.7" y="92.1">X1</text>
<text x="71.2" y="90.3">R1</text>
<text x="76.5" y="90.3">33K</text>
<text x="85.4" y="92.1">C1</text>
<text x="112.1" y="90.3">R16</text>
<text x="120.9" y="90.3">10K</text>
<text x="144.1" y="90.3">R4</text>
<text x="151.2" y="95.7">J6</text>
<text x="154.7" y="90.3">10K</text>
<text x="181.4" y="90.3">330R</text>
<text x="188.5" y="90.3">D3</text>
<text x="197.4" y="90.3">LED/GREEN</text>
<text x="249" y="95.7">TP2</text>
<text x="42.7" y="97.4">8MHZ</text>
<text x="85.4" y="99.2">0.1uF</text>
<text x="168.9" y="99.2">R13</text>
<text x="181.4" y="99.2">330R</text>
<text x="188.5" y="99.2">D2</text>
<text x="197.4" y="99.2">LED/RED</text>
<text x="272.1" y="99.2">CON4</text>
<text x="151.2" y="102.8">CON2</text>
<text x="249" y="106.3">J1</text>
<text x="272.1" y="104.5">J3</text>
<text x="87.2" y="113.4">U6</text>
<text x="104.9" y="108.1">C10</text>
<text x="110.3" y="108.1">10nF</text>
<text x="217" y="113.4">R10</text>
<text x="249" y="113.4">CON2</text>
<text x="272.1" y="113.4">CON3</text>
<text x="69.4" y="117">R8</text>
<text x="74.7" y="117">5.6k</text>
<text x="90.7" y="118.8">MP1593</text>
<text x="145.8" y="118.8">15uH /4A 6x6</text>
<text x="147.6" y="115.2">L1</text>
<text x="201" y="118.8">SW1</text>
<text x="23.2" y="122.3">C9</text>
<text x="23.2" y="125.9">22uF/35V</text>
<text x="32" y="122.3">C2</text>
<text x="32" y="125.9">22uF/35V</text>
<text x="40.9" y="122.3">C8</text>
<text x="40.9" y="125.9">0.1uF</text>
<text x="46.3" y="122.3">C15</text>
<text x="46.3" y="125.9">0.01uF</text>
<text x="78.3" y="125.9">C7</text>
<text x="138.7" y="122.3">D1</text>
<text x="160.1" y="122.3">C16</text>
<text x="160.1" y="125.9">22uF/35V</text>
<text x="174.3" y="122.3">C13</text>
<text x="174.3" y="125.9">0.1uF</text>
<text x="183.2" y="122.3">C12</text>
<text x="183.2" y="125.9">0.01uF</text>
<text x="197.4" y="125.9">MiniKK Buttom</text>
<text x="217" y="120.5">4.7K</text>
<text x="249" y="120.5">J2</text>
<text x="272.1" y="120.5">J4</text>
<text x="78.3" y="129.4">0.1uF</text>
<text x="249" y="129.4">CON3</text>
<text x="272.1" y="129.4">CON3</text>
<text x="92.5" y="136.5">C14</text>
<text x="99.6" y="136.5">C11</text>
<text x="92.5" y="140.1">0.1uF</text>
<text x="99.6" y="143.7">R2</text>
<text x="99.6" y="140.1">8.2nF</text>
<text x="122.7" y="141.9">R7</text>
<text x="99.6" y="149">5.6K</text>
<text x="122.7" y="147.2">88K1%</text>
<text x="122.7" y="152.5">R6</text>
<text x="122.7" y="157.9">10K1%</text>
<text x="213.4" y="166.8">M1</text>
<text x="149.4" y="170.3">U5</text>
<text x="213.4" y="172.1">M2</text>
<text x="38.6" y="174.9">U2</text>
<text x="72.9" y="179.2">C5</text>
<text x="85.4" y="179.2">C4</text>
<text x="94.3" y="179.2">C6</text>
<text x="115.6" y="179.2">C19</text>
<text x="122.7" y="179.2">C20</text>
<text x="213.4" y="177.4">M3</text>
<text x="72.9" y="182.8">1uF/50V</text>
<text x="85.4" y="182.8">1uF/50V</text>
<text x="94.3" y="182.8">0.1uF/50V</text>
<text x="115.6" y="182.8">1uF/50V</text>
<text x="122.7" y="182.8">1uF/50V</text>
<text x="144.1" y="181">MST5333BTG</text>
<text x="165.4" y="181">C21</text>
<text x="165.4" y="184.6">470pF_X</text>
<text x="177.8" y="181">C22</text>
<text x="177.8" y="184.6">1uF/50V</text>
<text x="213.4" y="182.8">M4</text>
<text x="35.6" y="188.1">L78L05ABU</text>
</g>
<g font-size="1.6" fill="#004080">
<text x="52.5" y="29.2">VBAT</text>
<text x="113.1" y="29.2">VDD_3</text>
<text x="52.5" y="30.9">PC13/TAMPER/RTC</text>
<text x="52.5" y="32.7">PC14/OSC32_IN</text>
<text x="52.5" y="34.5">PC15/OSC32_OUT</text>
<text x="107" y="32.7">PB9/TIM4_CH4</text>
<text x="107" y="34.5">PB8/TIM4_CH3</text>
<text x="113.3" y="30.9">VSS_3</text>
<text x="239.2" y="30.9">GND</text>
<text x="239.2" y="34.5">IN2</text>
<text x="250.9" y="30.9">OUT2</text>
<text x="251.4" y="34.5">ISEN</text>
<text x="52.5" y="36.3">OSC_IN</text>
<text x="52.5" y="38.1">OSC_OUT</text>
<text x="52.5" y="39.8">NRST</text>
<text x="52.5" y="41.6">VSSA</text>
<text x="97" y="41.6">PB5/I2C1_SMBA/SPI3_MOSI</text>
<text x="99" y="38.1">PB7/I2C1_SDA/TIM4_CH2</text>
<text x="99.2" y="39.8">PB6/I2C1_SCL/TIM4_CH1</text>
<text x="112.8" y="36.3">BOOT0</text>
<text x="239.2" y="38.1">IN1</text>
<text x="239.2" y="41.6">nFAULT</text>
<text x="247.9" y="41.8" transform="rotate(-90 247.9 41.8)">GND2</text>
<text x="250.9" y="38.1">OUT1</text>
<text x="252.8" y="41.6">VM</text>
<text x="52.5" y="43.4">VDDA</text>
<text x="52.5" y="45.2">PA0/WKUP/ADC123_IN0/TIM2_CH1_ETR/TIM5_CH1/TIM8_ETR</text>
<text x="52.5" y="46.9">PA1/ADC123_IN1/TIM5_CH2/TIM2_CH2</text>
<text x="99.6" y="43.4">PB4/NJTRST/SPI3_MISO</text>
<text x="102.3" y="46.9">PA15/JTDI/SPI3_NSS</text>
<text x="102.4" y="45.2">PB3/JTDO/SPI3_SCK</text>
<text x="52.5" y="48.7">PA2/USART2_TX/TIM5_CH3/ADC123_IN2/TIM2_CH3</text>
<text x="103.6" y="48.7">PA14/JTCK/SWCLK</text>
<text x="52.5" y="55.8">PA3/USART2_RX/TIM5_CH4/ADC123_IN3/TIM2_CH4</text>
<text x="52.5" y="57.6">PA4/SPI1_NSS/DAC_OUT1/ADC12_IN4</text>
<text x="52.5" y="59.4">PA5/SPI1_SCK/DAC_OUT2/ADC12_IN5</text>
<text x="103.6" y="59.4">PA13/JTMS-SWDIO</text>
<text x="113.1" y="55.8">VDD_2</text>
<text x="113.3" y="57.6">VSS_2</text>
<text x="239.2" y="57.6">GND</text>
<text x="250.9" y="57.6">OUT2</text>
<text x="52.5" y="64.7">PB0/ADC12_IN8/TIM3_CH3/TIM8_CH2N</text>
<text x="52.5" y="62.9">PA7/SPI1_MOSI/TIM8_CH1N/ADC12_IN7/TIM3_CH2</text>
<text x="52.5" y="61.2">PA6/SPI1_MISO/TIM8_BKIN/ADC12_IN6/TIM3_CH1</text>
<text x="92.9" y="62.9">PA11/USBDM/CAN_RX/TIM1_CH4</text>
<text x="93.3" y="61.2">PA12/USBDP/CAN_TX/TIM1_ETR</text>
<text x="97.3" y="64.7">PA10/UART1_RX/TIM1_CH3</text>
<text x="239.2" y="64.7">IN1</text>
<text x="239.2" y="61.2">IN2</text>
<text x="250.9" y="64.7">OUT1</text>
<text x="251.4" y="61.2">ISEN</text>
<text x="52.5" y="71.8">PB11/I2C2_SDA/UART3_RX</text>
<text x="52.5" y="70.1">PB10/I2C2_SCL/UART3_TX</text>
<text x="52.5" y="68.3">PB2/BOOT1</text>
<text x="52.5" y="66.5">PB1/ADC12_IN9/TIM3_CH4/TIM8_CH3N</text>
<text x="96" y="70.1">PB15/SPI2_MOSI/TIM1_CH3N</text>
<text x="96" y="71.8">PB14/SPI2_MISO/TIM1_CH2N</text>
<text x="98.4" y="66.5">PA9/UART1_TX/TIM1_CH2</text>
<text x="102.8" y="68.3">PA8/TIM1_CH1/MCO</text>
<text x="239.2" y="68.3">nFAULT</text>
<text x="247.9" y="68.5" transform="rotate(-90 247.9 68.5)">GND2</text>
<text x="252.8" y="68.3">VM</text>
<text x="52.5" y="75.4">VDD_1</text>
<text x="52.5" y="73.6">VSS_1</text>
<text x="88.1" y="75.4">PB12/SPI2_NSS/I2C2_SMBA/TIM1_BKIN</text>
<text x="96.8" y="73.6">PB13/SPI2_SCK/TIM1_CH1N</text>
<text x="88" y="116.3">IN</text>
<text x="88" y="118.1">EN</text>
<text x="99.6" y="115.2">BS</text>
<text x="101.4" y="118.1">SW</text>
<text x="87.2" y="124.1">GND</text>
<text x="88" y="121.6">SS</text>
<text x="97.8" y="124.1">COMP</text>
<text x="102" y="121.6">FB</text>
<text x="38.3" y="178.5">Vin</text>
<text x="146.7" y="175">VIN</text>
<text x="146.7" y="178.5">ON/OFF</text>
<text x="154.7" y="175">VOUT</text>
<text x="155" y="179.2" transform="rotate(-90 155 179.2)">GND</text>
<text x="157" y="178.5">BP</text>
<text x="38.3" y="182.1">GND1</text>
<text x="38.3" y="185.6">Vout</text>
<text x="44.5" y="182.1">GND2</text>
</g>
<g font-size="1.6" fill="#f00">
<text x="267.1" y="29.9">M1+</text>
<text x="36" y="35.1">OSC_IN</text>
<text x="133.7" y="35.2">BOOT0</text>
<text x="153.3" y="33.3">ADC_CH1</text>
<text x="180" y="33.3">M1_ISense</text>
<text x="220.9" y="33.3">M1_OUT2</text>
<text x="263.5" y="33.3">M1_ISense R5</text>
<text x="36" y="36.9">OSC_OUT</text>
<text x="36" y="38.8">NRST</text>
<text x="220.9" y="36.9">M1_OUT1</text>
<text x="220.9" y="40.5">Fault1</text>
<text x="267.1" y="37">M1-</text>
<text x="36" y="44">ADC_CH2</text>
<text x="36" y="45.8">ADC_CH1</text>
<text x="36" y="47.6">Fault2</text>
<text x="133.7" y="47.6">SWCLK</text>
<text x="135.5" y="44.1">LED</text>
<text x="153.3" y="49.3">ADC_CH2</text>
<text x="178.2" y="49.3">M2_ISense</text>
<text x="36" y="58.3">BUTTON</text>
<text x="36" y="60">M2_OUT2</text>
<text x="36" y="54.8">Fault1</text>
<text x="133.7" y="58.3">SWDIO</text>
<text x="220.9" y="60">M2_OUT2</text>
<text x="261.8" y="60">M2_ISense R3</text>
<text x="267.1" y="56.5">M2+</text>
<text x="36" y="61.8">M2_OUT1</text>
<text x="36" y="63.5">M1_OUT2</text>
<text x="36" y="65.3">M1_OUT1</text>
<text x="132" y="65.3">UART1_TX</text>
<text x="132" y="63.5">UART1_RX</text>
<text x="220.9" y="63.5">M2_OUT1</text>
<text x="267.1" y="63.6">M2-</text>
<text x="36" y="67.2">BOOT1</text>
<text x="132" y="67.1">PWM_INPUT</text>
<text x="220.9" y="67.2">Fault2</text>
<text x="46.6" y="88.4">OSC_IN</text>
<text x="92.9" y="90.3">NRST</text>
<text x="103.5" y="90.3">BOOT1</text>
<text x="137.3" y="90.3">BOOT0</text>
<text x="165.8" y="90.3">LEDR12</text>
<text x="233.3" y="90.3">SWDIO</text>
<text x="258.2" y="93.8">UART1_RX</text>
<text x="258.2" y="95.5">UART1_TX</text>
<text x="46.6" y="100.9">OSC_OUT</text>
<text x="137.3" y="97.4">BOOT0</text>
<text x="233.3" y="97.4">SWCLK</text>
<text x="258.2" y="109.9">M2-</text>
<text x="258.2" y="108.1">M2+</text>
<text x="222.6" y="122.3">BUTTON</text>
<text x="233.3" y="122.2">PWM_INPUT</text>
<text x="258.2" y="125.9">M1-</text>
<text x="258.2" y="124.1">M1+</text>
<text x="112.4" y="149">FeedBack1</text>
</g>
<g font-size="1.3">
<text x="30.8" y="1.3">5</text>
<text x="88.9" y="1.3">4</text>
<text x="147" y="1.3">3</text>
<text x="205" y="1.3">2</text>
<text x="263.1" y="1.3">1</text>
<text x=".5" y="28.4">D</text>
<text x="292.6" y="28.4">D</text>
<text x=".5" y="79.5">C</text>
<text x="292.6" y="79.5">C</text>
<text x=".5" y="130.6">B</text>
<text x="292.6" y="130.6">B</text>
<text x=".5" y="181.7">A</text>
<text x="292.6" y="181.7">A</text>
<text x="30.8" y="207.4">5</text>
<text x="88.9" y="207.4">4</text>
<text x="147" y="207.4">3</text>
<text x="205" y="207.4">2</text>
<text x="263.1" y="207.4">1</text>
</g>
</svg>
